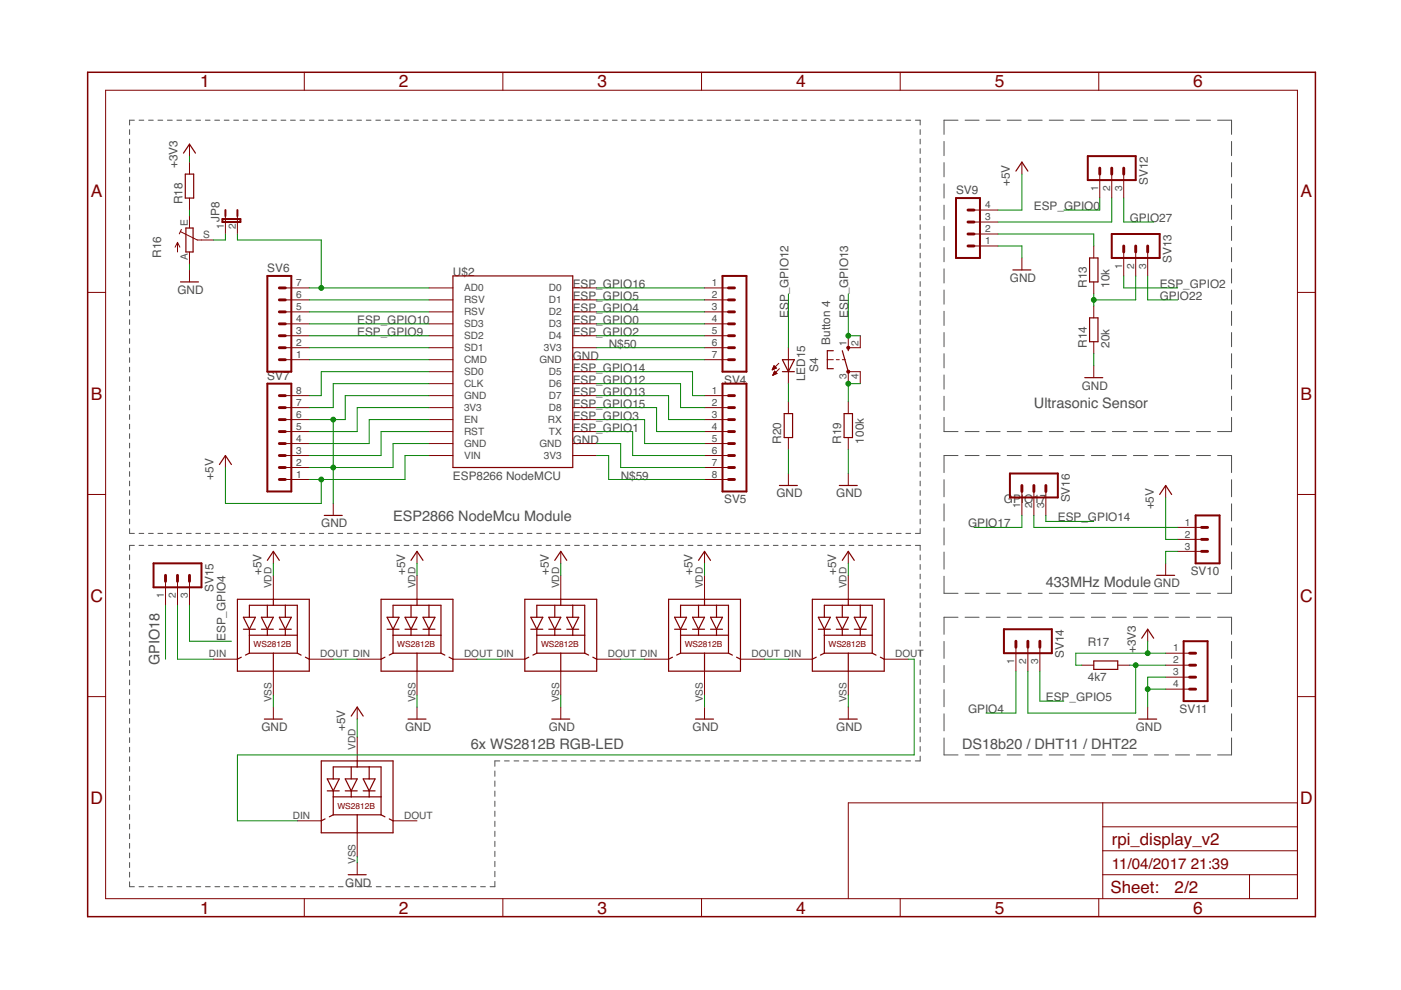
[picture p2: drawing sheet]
<svg xmlns="http://www.w3.org/2000/svg" width="297mm" height="210mm" viewBox="0 0 297 210" stroke-linecap="round" stroke-linejoin="round" font-family="sans-serif">
<g fill="none" stroke="#505050" stroke-width=".21">
<path d="M27.5 27.5v1M27.5 29.5v1M27.5 31.5v1M27.5 33.5v1.1M27.5 35.6v1M27.5 37.6v1M27.5 39.6v1M28.5 25.5h-1v1M29.5 25.5h1M31.5 25.5h1M33.5 25.5h1M35.5 25.5h1"/>
<path d="M37.5 25.5h1M39.5 25.5h1M41.5 25.5h1M43.5 25.5h1M45.5 25.5h1M47.5 25.5h1.1M49.6 25.5h1M51.6 25.5h1M53.6 25.5h1M55.6 25.5h1M57.6 25.5h1M59.6 25.5h1"/>
<path d="M61.6 25.5h1M63.6 25.5h1M65.6 25.5h1M67.6 25.5h1M69.6 25.5h1M71.6 25.5h1M73.6 25.5h1.1M75.6 25.5h1M77.7 25.5h1M79.7 25.5h1M81.7 25.5h1M83.7 25.5h1"/>
<path d="M85.7 25.5h1M87.7 25.5h1M89.7 25.5h1M91.7 25.5h1M93.7 25.5h1M95.7 25.5h1M97.7 25.5h1M99.7 25.5h1M101.7 25.5h1M103.8 25.5h1M105.7 25.5h1.1M107.8 25.5h1"/>
<path d="M109.8 25.5h1M111.8 25.5h1M113.8 25.5h1M115.8 25.5h1M117.8 25.5h1M119.8 25.5h1M121.8 25.5h1M123.8 25.5h1M125.8 25.5h1M127.8 25.5h1M129.8 25.5h1.1M131.8 25.5h1.1"/>
<path d="M133.9 25.5h1M135.9 25.5h1M137.9 25.5h1M139.9 25.5h1M141.9 25.5h1M143.9 25.5h1M145.9 25.5h1M147.9 25.5h1M149.9 25.5h1M151.9 25.5h1M153.9 25.5h1M155.9 25.5h1.1"/>
<path d="M157.9 25.5h1.1M160 25.5h1M162 25.5h1M164 25.5h1M166 25.5h1M168 25.5h1M170 25.5h1M172 25.5h1M174 25.5h1M176 25.5h1M178 25.5h1M180 25.5h1"/>
<path d="M182 25.5h1M184 25.5h1M186.1 25.5h.9M188 25.5h1.1M190.1 25.5h1M192.1 25.5h1M194.1 25.5h1v1M195.1 27.5v1M195.1 29.5v1M195.1 31.5v1M195.1 33.5v1.1M195.1 35.6v1"/>
<path d="M195.1 37.6v1M195.1 39.6v1M200.2 30v3M200.2 34.5v3M200.2 39v3M203.1 25.5h-2.9v3M204.6 25.5h3M209.1 25.5h2.9M213.6 25.5h2.9M218 25.5h3M222.5 25.5h2.9M226.9 25.5h3"/>
<path d="M231.4 25.5h3M235.8 25.5h3M240.3 25.5h3M244.8 25.5h2.9M249.2 25.5h3M253.7 25.5h2.9M258.1 25.5h3v3M261.1 30v3M261.1 34.5v3M261.1 39v3M27.5 41.6v1M27.5 43.6v1"/>
<path d="M27.5 45.6v1M27.5 47.6v1M27.5 49.7v1M27.5 51.7v1M27.5 53.7v1M27.5 55.7v1M27.5 57.7v1M27.5 59.7v1M195.1 41.6v1M195.1 43.6v1M195.1 45.6v1M195.1 47.6v1"/>
<path d="M195.1 49.7v1M195.1 51.7v1M195.1 53.7v1M195.1 55.7v1M195.1 57.7v1M195.1 59.7v1M200.2 43.5v3M200.2 48v3M200.2 52.5v3M200.2 57v3M261.1 43.5v3M261.1 48v3"/>
<path d="M261.1 52.5v3M261.1 57v3M27.5 61.7v1M27.5 63.8v1M27.5 65.8v1M27.5 67.8v1M27.5 69.8v1M27.5 71.8v1M27.5 73.8v1M27.5 75.8v1M27.5 77.9v1M27.5 79.9v1"/>
<path d="M195.1 61.7v1M195.1 63.8v1M195.1 65.8v1M195.1 67.8v1M195.1 69.8v1M195.1 71.8v1M195.1 73.8v1M195.1 75.8v1M195.1 77.9v1M195.1 79.9v1M200.2 61.5v3M200.2 66v3"/>
<path d="M200.2 70.5v3M200.2 75v3M200.2 79.5v3M261.1 61.5v3M261.1 66v3M261.1 70.5v3M261.1 75v3M261.1 79.5v3M27.5 81.9v1M27.5 83.9v1M27.5 85.9v1M27.5 87.9v1"/>
<path d="M27.5 89.9v1M27.5 91.9v1.1M27.5 94v1M27.5 96v1M27.5 98v1M27.5 100v1M195.1 81.9v1M195.1 83.9v1M195.1 85.9v1M195.1 87.9v1M195.1 89.9v1M195.1 91.9v1.1"/>
<path d="M195.1 94v1M195.1 96v1M195.1 98v1M195.1 100v1M200.2 88.5v3h2.9M200.2 84v3M203.1 96.6h-2.9v3.6M204.6 91.5h3M204.6 96.6h3M209.1 91.5h2.9M209.1 96.6h2.9M213.6 91.5h2.9"/>
<path d="M213.6 96.6h2.9M218 91.5h3M218 96.6h3M222.5 91.5h2.9M222.5 96.6h2.9M226.9 91.5h3M226.9 96.6h3M231.4 91.5h3M231.4 96.6h3M235.8 91.5h3M235.8 96.6h3M240.3 91.5h3"/>
<path d="M240.3 96.6h3M244.8 91.5h2.9M244.8 96.6h2.9M249.2 91.5h3M249.2 96.6h3M253.7 91.5h2.9M253.7 96.6h2.9M258.1 96.6h3v3.6M261.1 84v3M261.1 88.5v3h-3M27.5 102v1M27.5 104v1"/>
<path d="M27.5 106v1.1M27.5 108.1v1M27.5 110.1v1M27.5 112.1v1h1M27.5 117.7v1M27.5 119.7v1.1M28.5 115.6h-1v1.1M29.5 115.6h1M29.5 113.1h1M31.5 115.6h1M31.5 113.1h1M33.5 115.6h1"/>
<path d="M33.5 113.1h1M35.5 115.6h1M35.5 113.1h1M37.5 115.6h1M37.5 113.1h1M39.5 115.6h1M39.5 113.1h1M41.5 115.6h1M41.5 113.1h1M43.5 115.6h1M43.5 113.1h1M45.5 115.6h1"/>
<path d="M45.5 113.1h1M47.5 115.6h1.1M47.5 113.1h1.1M49.6 115.6h1M49.6 113.1h1M51.6 115.6h1M51.6 113.1h1M53.6 115.6h1M53.6 113.1h1M55.6 115.6h1M55.6 113.1h1M57.6 115.6h1"/>
<path d="M57.6 113.1h1M59.6 115.6h1M59.6 113.1h1M61.6 115.6h1M61.6 113.1h1M63.6 115.6h1M63.6 113.1h1M65.6 115.6h1M65.6 113.1h1M67.6 115.6h1M67.6 113.1h1M69.6 115.6h1"/>
<path d="M69.6 113.1h1M71.6 115.6h1M71.6 113.1h1M73.6 115.6h1.1M73.6 113.1h1.1M75.6 115.6h1M75.6 113.1h1M77.7 115.6h1M77.7 113.1h1M79.7 115.6h1M79.7 113.1h1M81.7 115.6h1"/>
<path d="M81.7 113.1h1M83.7 115.6h1M83.7 113.1h1M85.7 115.6h1M85.7 113.1h1M87.7 115.6h1M87.7 113.1h1M89.7 115.6h1M89.7 113.1h1M91.7 115.6h1M91.7 113.1h1M93.7 115.6h1"/>
<path d="M93.7 113.1h1M95.7 115.6h1M95.7 113.1h1M97.7 115.6h1M97.7 113.1h1M99.7 115.6h1M99.7 113.1h1M101.7 115.6h1M101.7 113.1h1M103.8 115.6h1M103.8 113.1h1M105.7 115.6h1.1"/>
<path d="M105.7 113.1h1.1M107.8 115.6h1M107.8 113.1h1M109.8 115.6h1M109.8 113.1h1M111.8 115.6h1M111.8 113.1h1M113.8 115.6h1M113.8 113.1h1M115.8 115.6h1M115.8 113.1h1M117.8 115.6h1"/>
<path d="M117.8 113.1h1M119.8 115.6h1M119.8 113.1h1M121.8 115.6h1M121.8 113.1h1M123.8 115.6h1M123.8 113.1h1M125.8 115.6h1M125.8 113.1h1M127.8 115.6h1M127.8 113.1h1M129.8 115.6h1.1"/>
<path d="M129.8 113.1h1.1M131.8 115.6h1.1M131.8 113.1h1.1M133.9 115.6h1M133.9 113.1h1M135.9 115.6h1M135.9 113.1h1M137.9 115.6h1M137.9 113.1h1M139.9 115.6h1M139.9 113.1h1M141.9 115.6h1"/>
<path d="M141.9 113.1h1M143.9 115.6h1M143.9 113.1h1M145.9 115.6h1M145.9 113.1h1M147.9 115.6h1M147.9 113.1h1M149.9 115.6h1M149.9 113.1h1M151.9 115.6h1M151.9 113.1h1M153.9 115.6h1"/>
<path d="M153.9 113.1h1M155.9 115.6h1.1M155.9 113.1h1.1M157.9 115.6h1.1M157.9 113.1h1.1M160 115.6h1M160 113.1h1M162 115.6h1M162 113.1h1M164 115.6h1M164 113.1h1M166 115.6h1"/>
<path d="M166 113.1h1M168 115.6h1M168 113.1h1M170 115.6h1M170 113.1h1M172 115.6h1M172 113.1h1M174 115.6h1M174 113.1h1M176 115.6h1M176 113.1h1M178 115.6h1"/>
<path d="M178 113.1h1M180 115.6h1M180 113.1h1M182 115.6h1M182 113.1h1M184 115.6h1M184 113.1h1M186.1 115.6h.9M186.1 113.1h.9M188 115.6h1.1M188 113.1h1.1M190.1 115.6h1"/>
<path d="M190.1 113.1h1M192.1 115.6h1M192.1 113.1h1M194.1 115.6h1v1.1M195.1 102v1M195.1 104v1M195.1 106v1.1M195.1 108.1v1M195.1 110.1v1M195.1 112.1v1h-1M195.1 117.7v1M195.1 119.7v1"/>
<path d="M200.2 101.7v3.6M200.2 106.8v3.6M200.2 111.9v3.6M200.2 117.1v3.6M261.1 101.7v3.6M261.1 106.8v3.6M261.1 111.9v3.6M261.1 117.1v3.6M27.5 121.8v1M27.5 123.8v1M27.5 125.8v1.1M27.5 127.9v1"/>
<path d="M27.5 129.9v1M27.5 131.9v1.1M27.5 134v1M27.5 136v1.1M27.5 138v1.1M195.1 121.7v1M195.1 123.8v1M195.1 125.8v1M195.1 127.8v1M195.1 129.9v1M195.1 131.9v1M195.1 133.9v1"/>
<path d="M195.1 135.9v1.1M195.1 138v1M195.1 140v1M200.2 122.2v3.6h2.9M200.2 136v3.6M203.1 130.9h-2.9v3.6M204.6 125.8h3M204.6 130.9h3M209.1 125.8h2.9M209.1 130.9h2.9M213.6 125.8h2.9M213.6 130.9h2.9"/>
<path d="M218 125.8h3M218 130.9h3M222.5 125.8h2.9M222.5 130.9h2.9M226.9 125.8h3M226.9 130.9h3M231.4 125.8h3M231.4 130.9h3M235.8 125.8h3M235.8 130.9h3M240.3 125.8h3M240.3 130.9h3"/>
<path d="M244.8 125.8h2.9M244.8 130.9h2.9M249.2 125.8h3M249.2 130.9h3M253.7 125.8h2.9M253.7 130.9h2.9M258.1 130.9h3v3.6M261.1 122.2v3.6h-3M261.1 136v3.6M27.5 140.1v1M27.5 142.1v1.1M27.5 144.2v1"/>
<path d="M27.5 146.2v1M27.5 148.3v1M27.5 150.3v1M27.5 152.3v1.1M27.5 154.3v1.1M27.5 156.4v1M27.5 158.4v1.1M195.1 142v1.1M195.1 144.1v1M195.1 146.1v1M195.1 148.1v1.1M195.1 150.2v1"/>
<path d="M195.1 152.2v1M195.1 154.2v1.1M195.1 156.3v1M195.1 158.3v1M200.2 141.1v3.6M200.2 146.2v3.6M200.2 151.3v3.7M200.2 156.5v3.6h2.9M261.1 141.1v3.6M261.1 146.2v3.6M261.1 151.3v3.7M261.1 156.5v3.6h-3"/>
<path d="M27.5 160.5v1M27.5 162.5v1.1M27.5 164.5v1.1M27.5 166.6v1M27.5 168.6v1.1M27.5 170.7v1M27.5 172.7v1M27.5 174.7v1.1M27.5 176.8v1M27.5 178.8v1.1M104.9 163.5v1.1M104.9 165.6v1.1"/>
<path d="M104.9 167.7v1.1M104.9 169.9v1.1M104.9 172v1.1M104.9 174.1v1.1M104.9 176.2v1.2M104.9 178.4v1.1M106 161.3h-1.1v1.2M107 161.3h1M109 161.3h1M111 161.3h1M113 161.3h1.1M115.1 161.3h1"/>
<path d="M117.1 161.3h1M119.1 161.3h1M121.1 161.3h1.1M123.2 161.3h1M125.2 161.3h1M127.2 161.3h1M129.2 161.3h1.1M131.3 161.3h1M133.3 161.3h1M135.3 161.3h1M137.3 161.3h1.1M139.4 161.3h1"/>
<path d="M141.4 161.3h1M143.4 161.3h1M145.4 161.3h1.1M147.5 161.3h1M149.5 161.3h1M151.5 161.3h1M153.5 161.3h1.1M155.6 161.3h1M157.6 161.3h1M159.6 161.3h1.1M161.6 161.3h1.1M163.7 161.3h1"/>
<path d="M165.7 161.3h1M167.7 161.3h1M169.8 161.3h1M171.8 161.3h1M173.8 161.3h1M175.8 161.3h1M177.8 161.3h1.1M179.9 161.3h1M181.9 161.3h1M183.9 161.3h1.1M185.9 161.3h1.1M188 161.3h1"/>
<path d="M190 161.3h1M192 161.3h1.1M195.1 160.3v1h-1M204.6 160.1h3M209.1 160.1h2.9M213.6 160.1h2.9M218 160.1h3M222.5 160.1h2.9M226.9 160.1h3M231.4 160.1h3M235.8 160.1h3M240.3 160.1h3"/>
<path d="M244.8 160.1h2.9M249.2 160.1h3M253.7 160.1h2.9M27.5 187v1h1M27.5 180.8v1.1M27.5 182.9v1M27.5 184.9v1.1M29.5 188h1M31.5 188h1M33.5 188h1M35.5 188h1M37.5 188h1"/>
<path d="M39.5 188h1.1M41.6 188h1M43.6 188h1M45.6 188h1M47.6 188h1M49.6 188h1M51.6 188h1M53.6 188h1M55.6 188h1M57.7 188h1M59.7 188h1M61.7 188h1"/>
<path d="M63.7 188h1M65.7 188h1M67.7 188h1M69.7 188h1M71.7 188h1M73.7 188h1.1M75.8 188h1M77.8 188h1M79.8 188h1M81.8 188h1M83.8 188h1M85.8 188h1"/>
<path d="M87.8 188h1M89.8 188h1M91.8 188h1.1M93.9 188h1M95.9 188h1M97.9 188h1M99.9 188h1M101.9 188h1M104.9 180.5v1.1M104.9 182.6v1.1M104.9 184.7v1.2M104.9 186.9v1.1h-1"/>
</g>
<g fill="none" stroke="#800000" stroke-width=".21">
<path d="M22.4 19.1h252.7v171.4h-252.7zM64.5 15.3v3.8M106.6 15.3v3.8M148.7 15.3v3.8M190.9 15.3v3.8M233 15.3v3.8M40.2 30.6v2.5M40.2 34.4v2.5M216.7 34.4v2.5M233.2 36.9v5.1M235.7 36.9v5.1M238.3 36.9v5.1"/>
<path d="M37.6 51.4v2M37.6 51.4l-.5 1M37.6 51.4l.5 1M38.3 49.1l3.5 1.8h3.5M38.5 48.6l-.5 1M40.2 42v2.5M40.2 45.8v2.5M40.2 53.4v2.6M40.2 57.2v2.6M47.8 45.8v3.8M50.3 45.8v3.8M206.5 52.2h5.1"/>
<path d="M206.5 49.6h5.1M206.5 47.1h5.1M206.5 44.5h5.1M216.7 54.7v2.5M231.9 52.2v2.5M231.9 59.8v2.5M238.3 53.4v5.1M240.8 53.4v5.1M243.3 53.4v5.1M18.6 62h3.8M60.5 61h5.1M60.5 63.6h5.1"/>
<path d="M60.5 66.1h5.1M60.5 68.7h5.1M60.5 71.2h5.1M60.5 73.7h5.1M60.5 76.3h5.1M91 61h5M91 63.6h5M91 66.1h5M91 68.7h5M91 71.2h5M91 73.7h5M91 76.3h5"/>
<path d="M91 78.8h5M121.4 61h5.1M121.4 63.6h5.1M121.4 66.1h5.1M121.4 68.7h5.1M121.4 71.2h5.1M121.4 73.7h5.1M121.4 76.3h5.1M121.4 78.8h5.1M149.4 61h5.1M149.4 63.6h5.1M149.4 66.1h5.1"/>
<path d="M149.4 68.7h5.1M149.4 71.2h5.1M149.4 73.7h5.1M149.4 76.3h5.1M163.8 78.3h.2M163.8 78.2h.5M163.9 78.1h.6M163.9 79.5h.1M163.9 78h.6M163.9 79.4h.3M164 77.8h.4M164 79.3h.5"/>
<path d="M164 77.7h.3M164 79.2h.7M164.1 79h.5M164.1 77.6h.1M164.1 77.5l.5 .5-.9 .4zM164.1 78.9h.4M164.2 78.8h.1M164.7 79.2l-.5-.5-.3 .9M164.7 79.2l-.8 .4M165.1 77l-1.4 1.4M165.2 78.2l-1.3 1.4M167.2 73.7v7.6"/>
<path d="M175.4 76.3h1.3M177.3 76.3h.6M178.6 76.3h.6M179.9 71.2v2.5h2.5v-2.5M231.9 64.9v2.5M231.9 72.5v2.5M231.9 77.5v2.6M275.1 62h3.8M47.8 96.6v2.5M60.5 83.9h5.1M60.5 86.4h5.1M60.5 89h5.1"/>
<path d="M60.5 91.5h5.1M60.5 94h5.1M60.5 96.6h5.1M60.5 99.1h5.1M91 81.3h5M91 83.9h5M91 86.4h5M91 89h5M91 91.5h5M91 94h5M91 96.6h5M121.4 81.3h5.1"/>
<path d="M121.4 83.9h5.1M121.4 86.4h5.1M121.4 89h5.1M121.4 91.5h5.1M121.4 94h5.1M121.4 96.6h5.1M149.4 83.9h5.1M149.4 86.4h5.1M149.4 89h5.1M149.4 91.5h5.1M149.4 94h5.1M149.4 96.6h5.1"/>
<path d="M149.4 99.1h5.1M167.2 85.2v2.5M167.2 92.8v2.5M179.9 81.3v-2.5h2.5v2.5M179.9 85.2v2.5M179.9 92.8v2.5M18.6 104.8h3.8M58 116.9v2.5M60.5 101.7h5.1M70.7 106.7v2.6M88.4 116.9v2.5M118.9 116.9v2.5"/>
<path d="M149.4 101.7h5.1M149.4 116.9v2.5M167.2 100.4v2.5M179.9 100.4v2.5M179.9 116.9v2.5M216.7 104.2v5.1M219.2 104.2v5.1M221.7 104.2v5.1M247.1 102.9v2.6M247.1 119.4v2.6M249.7 111.8h5.1M249.7 114.4h5.1"/>
<path d="M249.7 116.9h5.1M275.1 104.8h3.8M35.1 123.3v5M37.6 123.3v5M40.2 123.3v5M45.3 139.8h5M58 122v5.1M65.6 139.8h5.1M75.7 139.8h5.1M88.4 122v5.1M96 139.8h5.1M106.2 139.8h5.1"/>
<path d="M118.9 122v5.1M126.5 139.8h5.1M136.7 139.8h5.1M149.4 122v5.1M157 139.8h5.1M167.2 139.8h5M179.9 122v5.1M187.5 139.8h5.1M215.4 137.2v5.1M217.9 137.2v5.1M220.5 137.2v5.1M243.3 133.4v2.6"/>
<path d="M247.1 138.5h5.1M18.6 147.7h3.8M58 142.3v5.1M58 149.9v2.6M75.7 149.9v2.6M75.7 156.3v5M88.4 142.3v5.1M88.4 149.9v2.6M118.9 142.3v5.1M118.9 149.9v2.6M149.4 142.3v5.1M149.4 149.9v2.6"/>
<path d="M179.9 142.3v5.1M179.9 149.9v2.6M229.4 141h2.5M237 141h2.5M243.3 149.9v2.6M247.1 141h5.1M247.1 143.6h5.1M247.1 146.1h5.1M275.1 147.7h3.8M63 174h5.1M75.7 176.6v5.1M83.3 174h5.1"/>
<path d="M233.8 170.2v20.3M233.8 175.3h41.3M275.1 170.2h-95.2v20.3M64.5 190.5v3.9M75.7 182.9v2.6M106.6 190.5v3.9M148.7 190.5v3.9M190.9 190.5v3.9M233 190.5v3.9M233.8 185.5h41.3M233.8 180.4h41.3M264.9 185.5v5"/>
</g>
<path d="M18.6 15.3h260.3v179.1h-260.3z" fill="none" stroke="#800000" stroke-width=".32"/>
<g fill="none" stroke="#800000" stroke-width=".25">
<path d="M38.9 32.5l1.3-1.9 1.2 1.9M39.3 36.9h1.8v5.1h-1.8zM215.4 36.3l1.3-1.9 1.2 1.9M38.3 59.8h3.8M39.4 48.3h1.5v5.1h-1.5zM96 58.5h25.4v40.6h-25.4zM214.8 57.2h3.8M231 54.7h1.8v5.1h-1.8zM165.9 76.3h2.5l-1.2 2.5zM165.9 78.8h2.5M176.7 74.4h-1.3v3.8h1.3M178.6 74.4l1.3 4.4"/>
<path d="M179.9 73.7v.7M231 67.4h1.8v5.1h-1.8zM46.5 98.5l1.3-1.9 1.3 1.9M166.3 87.7h1.7v5.1h-1.7zM179 87.7h1.7v5.1h-1.7zM230 80.1h3.8M56.7 118.8l1.3-1.9 1.2 1.9M68.7 109.3h3.9M87.1 118.8l1.3-1.9 1.3 1.9M117.6 118.8l1.3-1.9 1.3 1.9M148.1 118.8l1.3-1.9 1.2 1.9M165.2 102.9h3.9"/>
<path d="M177.9 102.9h3.9M178.6 118.8l1.3-1.9 1.2 1.9M245.9 104.8l1.2-1.9 1.3 1.9M50.3 127.1h15.3v15.2h-15.3zM51.2 139.3l-.9 .5M51.6 130.9h2.5l-1.2 2.5zM51.6 133.4h2.5M52.9 130.9v-2.6h10.1v10.2M52.9 133.4v5.1M52.9 138.5h10.1M52.9 134.7h10.1M52.9 138.5l-.9 .4"/>
<path d="M55.4 130.9h2.6l-1.3 2.5zM55.4 133.4h2.6M56.7 128.3v2.6M56.7 133.4v1.3M58 127.1v1.2M58 138.5v3.8M59.2 130.9h2.6l-1.3 2.5zM59.2 133.4h2.6M60.5 128.3v2.6M60.5 133.4v1.3M63 138.5l.8 .4M64.7 139.3l.9 .5"/>
<path d="M80.8 127.1h15.2v15.2h-15.2zM81.6 139.3l-.8 .5M82.1 130.9h2.5l-1.3 2.5zM82.1 133.4h2.5M83.3 130.9v-2.6h10.2v10.2M83.3 138.5h10.2M83.3 134.7h10.2M83.3 133.4v5.1M83.3 138.5l-.8 .4M85.9 130.9h2.5l-1.3 2.5zM85.9 133.4h2.5M87.1 128.3v2.6"/>
<path d="M87.1 133.4v1.3M88.4 127.1v1.2M88.4 138.5v3.8M89.7 130.9h2.5l-1.2 2.5zM89.7 133.4h2.5M91 128.3v2.6M91 133.4v1.3M93.5 138.5l.8 .4M95.2 139.3l.8 .5M111.3 127.1h15.2v15.2h-15.2zM112.1 139.3l-.8 .5M112.5 130.9h2.6l-1.3 2.5z"/>
<path d="M112.5 133.4h2.6M113.8 130.9v-2.6h10.2v10.2M113.8 138.5h10.2M113.8 134.7h10.2M113.8 133.4v5.1M113.8 138.5l-.8 .4M116.4 130.9h2.5l-1.3 2.5zM116.4 133.4h2.5M117.6 128.3v2.6M117.6 133.4v1.3M118.9 127.1v1.2M118.9 138.5v3.8"/>
<path d="M120.2 130.9h2.5l-1.3 2.5zM120.2 133.4h2.5M121.4 128.3v2.6M121.4 133.4v1.3M124 138.5l.8 .4M125.7 139.3l.8 .5M141.8 127.1h15.2v15.2h-15.2zM142.6 139.3l-.8 .5M143 130.9h2.6l-1.3 2.5zM143 133.4h2.6M144.3 130.9v-2.6h10.2v10.2M144.3 138.5h10.2"/>
<path d="M144.3 134.7h10.2M144.3 133.4v5.1M144.3 138.5l-.8 .4M146.8 130.9h2.6l-1.3 2.5zM146.8 133.4h2.6M148.1 128.3v2.6M148.1 133.4v1.3M149.4 127.1v1.2M149.4 138.5v3.8M150.6 130.9h2.6l-1.3 2.5zM150.6 133.4h2.6M151.9 128.3v2.6"/>
<path d="M151.9 133.4v1.3M154.5 138.5l.8 .4M156.2 139.3l.8 .5M172.2 127.1h15.3v15.2h-15.3zM173.1 139.3l-.9 .5M173.5 130.9h2.5l-1.2 2.5zM173.5 133.4h2.5M174.8 130.9v-2.6h10.1v10.2M174.8 138.5h10.1M174.8 134.7h10.1M174.8 133.4v5.1M174.8 138.5l-.9 .4"/>
<path d="M177.3 130.9h2.6l-1.3 2.5zM177.3 133.4h2.6M178.6 128.3v2.6M178.6 133.4v1.3M179.9 127.1v1.2M179.9 138.5v3.8M181.1 130.9h2.6l-1.3 2.5zM181.1 133.4h2.6M182.4 128.3v2.6M182.4 133.4v1.3M184.9 138.5l.8 .4M186.6 139.3l.9 .5"/>
<path d="M242.1 135.3l1.2-1.9 1.3 1.9M245.2 122h3.8M56 152.5h3.9M74.5 151.8l1.2-1.9 1.3 1.9M86.5 152.5h3.8M117 152.5h3.8M147.5 152.5h3.8M177.9 152.5h3.9M231.9 140.1h5.1v1.8h-5.1zM241.4 152.5h3.8M68.1 161.3h15.2v15.3h-15.2zM68.9 173.6l-.8 .4"/>
<path d="M69.4 165.1h2.5l-1.2 2.6zM69.4 167.7h2.5M70.7 165.1v-2.5h10.1v10.2M70.7 167.7v5.1M70.7 172.8h10.1M70.7 169h10.1M70.7 172.8l-.9 .4M73.2 165.1h2.5l-1.2 2.6zM73.2 167.7h2.5M74.5 162.6v2.5M74.5 167.7v1.3M75.7 161.3v1.3"/>
<path d="M75.7 172.8v3.8M77 165.1h2.5l-1.2 2.6zM77 167.7h2.5M78.3 162.6v2.5M78.3 167.7v1.3M80.8 172.8l.8 .4M82.5 173.6l.8 .4M73.8 185.5h3.8"/>
</g>
<g fill="none" stroke="#800000" stroke-width=".42">
<path d="M230.6 33.1h10.2v5.1h-10.2zM47.2 46.4h3.8v.7h-3.8zM47.8 44.5v1.3M50.3 44.5v1.3M56.7 58.5h5.1v20.3h-5.1zM153.2 58.5h5.1v20.3h-5.1zM202.7 42h5.1v12.7h-5.1zM235.7 49.6h10.2v5.1h-10.2zM56.7 81.3h5.1v22.9h-5.1zM153.2 81.3h5.1v22.9h-5.1zM32.6 119.4h10.1v5.1h-10.1zM214.1 100.4h10.2v5.1h-10.2z"/>
<path d="M253.5 109.3h5.1v10.1h-5.1zM212.9 133.4h10.1v5.1h-10.1zM251 136h5v12.7h-5z"/>
</g>
<g fill="none" stroke="#800000" stroke-width=".61">
<path d="M233.2 35.6v1.3M235.7 35.6v1.3M238.3 35.6v1.3M205.2 47.1h1.3M205.2 49.6h1.3M205.2 52.2h1.3M205.2 44.5h1.3M238.3 52.2v1.2M240.8 52.2v1.2M243.3 52.2v1.2M59.2 71.2h1.3M59.2 73.7h1.3"/>
<path d="M59.2 76.3h1.3M59.2 66.1h1.3M59.2 68.7h1.3M59.2 61h1.3M59.2 63.6h1.3M154.5 71.2h1.2M154.5 73.7h1.2M154.5 76.3h1.2M154.5 66.1h1.2M154.5 68.7h1.2M154.5 61h1.2M154.5 63.6h1.2"/>
<path d="M59.2 96.6h1.3M59.2 99.1h1.3M59.2 91.5h1.3M59.2 94h1.3M59.2 83.9h1.3M59.2 86.4h1.3M59.2 89h1.3M154.5 96.6h1.2M154.5 99.1h1.2M154.5 91.5h1.2M154.5 94h1.2M154.5 83.9h1.2"/>
<path d="M154.5 86.4h1.2M154.5 89h1.2M59.2 101.7h1.3M154.5 101.7h1.2M216.7 102.9v1.3M219.2 102.9v1.3M221.7 102.9v1.3M254.8 116.9h1.2M254.8 114.4h1.2M254.8 111.8h1.2M35.1 122v1.3M37.6 122v1.3"/>
<path d="M40.2 122v1.3M215.4 136v1.2M217.9 136v1.2M220.5 136v1.2M252.2 138.5h1.3M252.2 143.6h1.3M252.2 141h1.3M252.2 146.1h1.3"/>
</g>
<g fill="#800000" stroke="#800000" stroke-width=".21">
<circle cx="179.8" cy="78.8" r=".33"/>
<circle cx="179.8" cy="73.7" r=".33"/>
</g>
<g fill="none" stroke="#008000" stroke-width=".21">
<path d="M40.2 33.1v1.3M216.7 36.9v7.6h-5.1M40.2 44.5v1.3M40.2 56v1.2M47.8 49.6v1.3h-2.5M50.3 49.6v1.3h17.8v10.1M211.6 52.2h5.1v2.5M211.6 49.6h20.3v2.6M233.2 42v2.5h-7.6M235.7 42v5.1h-24.1M238.3 58.5v2.5h11.4M238.3 42v5.1h6.3"/>
<path d="M240.8 58.5v5.1h-8.9M243.3 58.5v5.1h6.4M65.6 61h25.4M65.6 63.6h25.4M65.6 66.1h25.4M65.6 68.7h25.4M65.6 71.2h25.4M65.6 73.7h25.4M65.6 76.3h25.4M91 78.8h-22.9v5.1h-2.5M126.5 61h22.9M126.5 63.6h22.9"/>
<path d="M126.5 66.1h22.9M126.5 68.7h22.9M126.5 71.2h22.9M126.5 73.7h22.9M126.5 76.3h22.9M126.5 78.8h20.3v5.1h2.6M167.2 62.3v11.4M179.9 62.3v8.9h2.5M231.9 62.3v2.6M231.9 75v2.5M47.8 99.1v7.6h20.3v-5M70.7 89v17.7"/>
<path d="M91 83.9h-17.8v5.1h-7.6M91 81.3h-20.3v5.1h-5.1M91 86.4h-15.3v5.1h-10.1M91 91.5h-10.2v5.1h-15.2M91 89h-12.7v5h-12.7M91 94h-7.7v5.1h-17.7M91 96.6h-5.1v5.1h-20.3M126.5 83.9h15.3v5.1h7.6M126.5 86.4h12.7v5.1h10.2M126.5 81.3h17.8v5.1h5.1M126.5 91.5h7.6v5.1h15.3M126.5 94h5.1v5.1h17.8"/>
<path d="M126.5 89h10.2v5h12.7M126.5 96.6h2.6v5.1h20.3M167.2 81.3v3.9M167.2 95.3v5.1M179.9 95.3v5.1M182.4 81.3h-2.5v3.9M58 119.4v2.6M88.4 119.4v2.6M118.9 119.4v2.6M149.4 119.4v2.6M179.9 119.4v2.6M216.7 109.3v2.5h-10.2"/>
<path d="M219.2 109.3v2.5h30.5M221.7 109.3v1.3h10.2M247.1 105.5v8.9h2.6M249.7 116.9h-2.6v2.5M35.1 128.3v11.5M37.6 128.3v11.5h7.7M40.2 128.3v7.7h8.9M70.7 139.8h5M101.1 139.8h5.1M131.6 139.8h5.1M162.1 139.8h5.1M192.6 139.8h1.2v20.3h-143.5v13.9h12.7"/>
<path d="M243.3 136v2.5M247.1 138.5h-19v2.5h1.3M58 147.4v2.5M75.7 152.5v3.8M88.4 147.4v2.5M118.9 147.4v2.5M149.4 147.4v2.5M179.9 147.4v2.5M215.4 142.3v8.9h-6.4M220.5 142.3v6.4h5.1M239.5 141h7.6M240.8 141v10.2h-22.9v-8.9"/>
<path d="M243.3 146.1h3.8M247.1 143.6h-3.8v6.3M75.7 181.7v1.2"/>
</g>
<g fill="#008000" stroke="#008000" stroke-width=".21">
<circle cx="68.1" cy="61" r=".51"/>
<circle cx="179.9" cy="71.2" r=".51"/>
<circle cx="68.1" cy="101.7" r=".51"/>
<circle cx="70.7" cy="99.1" r=".51"/>
<circle cx="70.7" cy="89" r=".51"/>
<circle cx="243.3" cy="146.1" r=".51"/>
<circle cx="231.9" cy="63.6" r=".51"/>
<circle cx="243.3" cy="138.5" r=".51"/>
<circle cx="240.8" cy="141" r=".51"/>
<circle cx="179.9" cy="81.3" r=".51"/>
</g>
<g font-size="3.7" fill="#800000">
<text x="42.4" y="18.5">1</text>
<text x="84.5" y="18.5">2</text>
<text x="126.7" y="18.5">3</text>
<text x="168.8" y="18.5">4</text>
<text x="210.9" y="18.5">5</text>
<text x="253" y="18.5">6</text>
<text x="19.3" y="41.9">A</text>
<text x="275.8" y="41.9">A</text>
<text x="19.3" y="84.7">B</text>
<text x="275.8" y="84.7">B</text>
<text x="19.2" y="127.6">C</text>
<text x="275.7" y="127.6">C</text>
<text x="19.2" y="170.4">D</text>
<text x="275.7" y="170.4">D</text>
<text x="42.4" y="193.7">1</text>
<text x="84.5" y="193.7">2</text>
<text x="126.7" y="193.7">3</text>
<text x="168.8" y="193.7">4</text>
<text x="210.9" y="193.7">5</text>
<text x="253" y="193.7">6</text>
</g>
<g font-size="3.6" fill="#800000">
<text x="235.7" y="179.1">rpi_display_v2</text>
<text x="235.5" y="189.4">Sheet:</text>
<text x="249" y="189.3">2/2</text>
</g>
<g font-size="3.2" fill="#800000">
<text x="235.7" y="184.2">11/04/2017</text>
<text x="252.5" y="184.2">21:39</text>
</g>
<g font-size="3.1" fill="#505050">
<text x="219.2" y="86.4">Ultrasonic Sensor</text>
<text x="83.3" y="110.6">ESP2866 NodeMcu Module</text>
<text x="221.7" y="124.5">433MHz Module</text>
<text x="33.8" y="141" transform="rotate(-90 33.8 141)">GPIO18</text>
<text x="99.9" y="158.8">6x WS2812B RGB-LED</text>
<text x="204" y="158.8">DS18b20 / DHT11 / DHT22</text>
</g>
<g font-size="2.5" fill="#505050">
<text x="37.6" y="35.6" transform="rotate(-90 37.6 35.6)">+3V3</text>
<text x="202.7" y="41.2">SV9</text>
<text x="214.1" y="39.5" transform="rotate(-90 214.1 39.5)">+5V</text>
<text x="243.3" y="39.2" transform="rotate(-90 243.3 39.2)">SV12</text>
<text x="38.7" y="43.3" transform="rotate(-90 38.7 43.3)">R18</text>
<text x="46.5" y="47.1" transform="rotate(-90 46.5 47.1)">JP8</text>
<text x="219.2" y="44.5">ESP_GPIO0</text>
<text x="239.5" y="47.1">GPIO27</text>
<text x="34.2" y="54.7" transform="rotate(-90 34.2 54.7)">R16</text>
<text x="56.7" y="57.7">SV6</text>
<text x="96" y="58.5">U$2</text>
<text x="214.1" y="59.8">GND</text>
<text x="248.4" y="55.7" transform="rotate(-90 248.4 55.7)">SV13</text>
<text x="37.6" y="62.3">GND</text>
<text x="121.4" y="61">ESP_GPIO16</text>
<text x="121.4" y="63.6">ESP_GPIO5</text>
<text x="230.4" y="61" transform="rotate(-90 230.4 61)">R13</text>
<text x="235.2" y="61" transform="rotate(-90 235.2 61)">10k</text>
<text x="245.9" y="61">ESP_GPIO2</text>
<text x="245.9" y="63.6">GPIO22</text>
<text x="75.7" y="68.7">ESP_GPIO10</text>
<text x="75.7" y="71.2">ESP_GPIO9</text>
<text x="121.4" y="66.1">ESP_GPIO4</text>
<text x="121.4" y="68.7">ESP_GPIO0</text>
<text x="121.4" y="71.2">ESP_GPIO2</text>
<text x="167.1" y="67.4" transform="rotate(-90 167.1 67.4)">ESP_GPIO12</text>
<text x="179.8" y="67.4" transform="rotate(-90 179.8 67.4)">ESP_GPIO13</text>
<text x="121.4" y="76.3">GND</text>
<text x="129.1" y="73.7">N$50</text>
<text x="176" y="73.1" transform="rotate(-90 176 73.1)">Button 4</text>
<text x="230.4" y="73.7" transform="rotate(-90 230.4 73.7)">R14</text>
<text x="235.2" y="73.7" transform="rotate(-90 235.2 73.7)">20k</text>
<text x="56.7" y="80.6">SV7</text>
<text x="121.4" y="78.8">ESP_GPIO14</text>
<text x="121.4" y="81.4">ESP_GPIO12</text>
<text x="121.4" y="83.9">ESP_GPIO13</text>
<text x="153.5" y="81.4">SV4</text>
<text x="170.7" y="80.8" transform="rotate(-90 170.7 80.8)">LED15</text>
<text x="173.5" y="78.8" transform="rotate(-90 173.5 78.8)">S4</text>
<text x="229.4" y="82.6">GND</text>
<text x="121.4" y="86.4">ESP_GPIO15</text>
<text x="121.4" y="89">ESP_GPIO3</text>
<text x="121.4" y="91.5">ESP_GPIO1</text>
<text x="121.4" y="94">GND</text>
<text x="165.6" y="94" transform="rotate(-90 165.6 94)">R20</text>
<text x="178.3" y="94" transform="rotate(-90 178.3 94)">R19</text>
<text x="183.1" y="94" transform="rotate(-90 183.1 94)">100k</text>
<text x="45.2" y="101.7" transform="rotate(-90 45.2 101.7)">+5V</text>
<text x="96" y="101.7">ESP8266 NodeMCU</text>
<text x="131.6" y="101.7">N$59</text>
<text x="153.5" y="106.7">SV5</text>
<text x="164.6" y="105.5">GND</text>
<text x="177.3" y="105.5">GND</text>
<text x="212.9" y="106.7">GPI</text>
<text x="217.2" y="106.7">O17</text>
<text x="226.8" y="106.5" transform="rotate(-90 226.8 106.5)">SV16</text>
<text x="68.1" y="111.8">GND</text>
<text x="205.2" y="111.8">GPIO17</text>
<text x="224.3" y="110.6">ESP_GPIO14</text>
<text x="244.6" y="108" transform="rotate(-90 244.6 108)">+5V</text>
<text x="45.2" y="125.6" transform="rotate(-90 45.2 125.6)">SV15</text>
<text x="55.4" y="122" transform="rotate(-90 55.4 122)">+5V</text>
<text x="85.9" y="122" transform="rotate(-90 85.9 122)">+5V</text>
<text x="116.4" y="122" transform="rotate(-90 116.4 122)">+5V</text>
<text x="146.8" y="122" transform="rotate(-90 146.8 122)">+5V</text>
<text x="177.3" y="122" transform="rotate(-90 177.3 122)">+5V</text>
<text x="244.6" y="124.5">GND</text>
<text x="252.5" y="122">SV10</text>
<text x="47.8" y="135.9" transform="rotate(-90 47.8 135.9)">ESP_GPIO4</text>
<text x="230.6" y="137">R17</text>
<text x="225.6" y="139.5" transform="rotate(-90 225.6 139.5)">SV14</text>
<text x="240.8" y="138.5" transform="rotate(-90 240.8 138.5)">+3V3</text>
<text x="221.7" y="148.6">ESP_GPIO5</text>
<text x="230.6" y="144.3">4k7</text>
<text x="55.4" y="155">GND</text>
<text x="73.2" y="155" transform="rotate(-90 73.2 155)">+5V</text>
<text x="85.9" y="155">GND</text>
<text x="116.4" y="155">GND</text>
<text x="146.8" y="155">GND</text>
<text x="177.3" y="155">GND</text>
<text x="205.2" y="151.2">GPIO4</text>
<text x="240.8" y="155">GND</text>
<text x="250.1" y="151.2">SV11</text>
<text x="73.2" y="188">GND</text>
</g>
<g font-size="2.1" fill="#505050">
<text x="232.8" y="40.4" transform="rotate(-90 232.8 40.4)">1</text>
<text x="235.4" y="40.4" transform="rotate(-90 235.4 40.4)">2</text>
<text x="237.9" y="40.4" transform="rotate(-90 237.9 40.4)">3</text>
<text x="39.8" y="48" transform="rotate(-90 39.8 48)">E</text>
<text x="208.8" y="46.7">3</text>
<text x="208.8" y="44.2">4</text>
<text x="43.1" y="50.5">S</text>
<text x="47.4" y="48.6" transform="rotate(-90 47.4 48.6)">1</text>
<text x="50" y="48.6" transform="rotate(-90 50 48.6)">2</text>
<text x="208.8" y="51.8">1</text>
<text x="208.8" y="49.3">2</text>
<text x="39.8" y="55.2" transform="rotate(-90 39.8 55.2)">A</text>
<text x="237.9" y="56.9" transform="rotate(-90 237.9 56.9)">1</text>
<text x="240.4" y="56.9" transform="rotate(-90 240.4 56.9)">2</text>
<text x="243" y="56.9" transform="rotate(-90 243 56.9)">3</text>
<text x="62.8" y="65.8">5</text>
<text x="62.8" y="63.2">6</text>
<text x="62.8" y="60.7">7</text>
<text x="98.4" y="61.8">AD0</text>
<text x="98.4" y="64.3">RSV</text>
<text x="116.4" y="61.8">D0</text>
<text x="116.4" y="64.3">D1</text>
<text x="150.9" y="60.7">1</text>
<text x="150.9" y="63.2">2</text>
<text x="150.9" y="65.8">3</text>
<text x="62.8" y="70.8">3</text>
<text x="62.8" y="68.3">4</text>
<text x="98.4" y="66.9">RSV</text>
<text x="98.4" y="69.4">SD3</text>
<text x="98.4" y="72">SD2</text>
<text x="116.4" y="66.9">D2</text>
<text x="116.4" y="69.4">D3</text>
<text x="116.4" y="72">D4</text>
<text x="150.9" y="68.3">4</text>
<text x="150.9" y="70.8">5</text>
<text x="62.8" y="75.9">1</text>
<text x="62.8" y="73.4">2</text>
<text x="98.4" y="74.5">SD1</text>
<text x="98.4" y="77">CMD</text>
<text x="114.4" y="77">GND</text>
<text x="115.3" y="74.5">3V3</text>
<text x="150.9" y="73.4">6</text>
<text x="150.9" y="75.9">7</text>
<text x="179.5" y="73.4" transform="rotate(-90 179.5 73.4)">1</text>
<text x="182" y="73.4" transform="rotate(-90 182 73.4)">2</text>
<text x="62.8" y="83.5">8</text>
<text x="98.4" y="79.6">SD0</text>
<text x="98.4" y="82.1">CLK</text>
<text x="116.4" y="79.6">D5</text>
<text x="116.4" y="82.1">D6</text>
<text x="150.9" y="83.5">1</text>
<text x="179.5" y="80.4" transform="rotate(-90 179.5 80.4)">3</text>
<text x="182" y="80.4" transform="rotate(-90 182 80.4)">4</text>
<text x="62.8" y="88.6">6</text>
<text x="62.8" y="86.1">7</text>
<text x="98.4" y="84.7">GND</text>
<text x="98.4" y="87.2">3V3</text>
<text x="98.4" y="89.7">EN</text>
<text x="116.1" y="89.7">RX</text>
<text x="116.4" y="84.7">D7</text>
<text x="116.4" y="87.2">D8</text>
<text x="150.9" y="86.1">2</text>
<text x="150.9" y="88.6">3</text>
<text x="62.8" y="93.7">4</text>
<text x="62.8" y="91.2">5</text>
<text x="98.4" y="92.3">RST</text>
<text x="98.4" y="94.8">GND</text>
<text x="114.4" y="94.8">GND</text>
<text x="116.4" y="92.3">TX</text>
<text x="150.9" y="91.2">4</text>
<text x="150.9" y="93.7">5</text>
<text x="62.8" y="101.3">1</text>
<text x="62.8" y="98.8">2</text>
<text x="62.8" y="96.2">3</text>
<text x="98.4" y="97.3">VIN</text>
<text x="115.3" y="97.3">3V3</text>
<text x="150.9" y="96.2">6</text>
<text x="150.9" y="98.8">7</text>
<text x="150.9" y="101.3">8</text>
<text x="216.3" y="107.7" transform="rotate(-90 216.3 107.7)">1</text>
<text x="218.9" y="107.7" transform="rotate(-90 218.9 107.7)">2</text>
<text x="221.4" y="107.7" transform="rotate(-90 221.4 107.7)">3</text>
<text x="251.2" y="111.5">1</text>
<text x="251.2" y="114">2</text>
<text x="251.2" y="116.5">3</text>
<text x="57.6" y="124.7" transform="rotate(-90 57.6 124.7)">VDD</text>
<text x="88.1" y="124.7" transform="rotate(-90 88.1 124.7)">VDD</text>
<text x="118.5" y="124.7" transform="rotate(-90 118.5 124.7)">VDD</text>
<text x="149" y="124.7" transform="rotate(-90 149 124.7)">VDD</text>
<text x="179.5" y="124.7" transform="rotate(-90 179.5 124.7)">VDD</text>
<text x="34.7" y="126.8" transform="rotate(-90 34.7 126.8)">1</text>
<text x="37.3" y="126.8" transform="rotate(-90 37.3 126.8)">2</text>
<text x="39.8" y="126.8" transform="rotate(-90 39.8 126.8)">3</text>
<text x="44.3" y="139.4">DIN</text>
<text x="67.9" y="139.4">DOUT DIN</text>
<text x="98.4" y="139.4">DOUT DIN</text>
<text x="128.9" y="139.4">DOUT DIN</text>
<text x="159.3" y="139.4">DOUT DIN</text>
<text x="189.8" y="139.4">DOUT</text>
<text x="215" y="140.7" transform="rotate(-90 215 140.7)">1</text>
<text x="217.6" y="140.7" transform="rotate(-90 217.6 140.7)">2</text>
<text x="220.1" y="140.7" transform="rotate(-90 220.1 140.7)">3</text>
<text x="248.7" y="138.1">1</text>
<text x="248.7" y="140.7">2</text>
<text x="248.7" y="143.2">3</text>
<text x="57.6" y="148.9" transform="rotate(-90 57.6 148.9)">VSS</text>
<text x="88.1" y="148.9" transform="rotate(-90 88.1 148.9)">VSS</text>
<text x="118.5" y="148.9" transform="rotate(-90 118.5 148.9)">VSS</text>
<text x="149" y="148.9" transform="rotate(-90 149 148.9)">VSS</text>
<text x="179.5" y="148.9" transform="rotate(-90 179.5 148.9)">VSS</text>
<text x="248.7" y="145.7">4</text>
<text x="75.4" y="159" transform="rotate(-90 75.4 159)">VDD</text>
<text x="62.1" y="173.7">DIN</text>
<text x="85.7" y="173.7">DOUT</text>
<text x="75.4" y="183.2" transform="rotate(-90 75.4 183.2)">VSS</text>
</g>
<g font-size="1.8" fill="#800000">
<text x="53.8" y="137.2">WS2812B</text>
<text x="84.2" y="137.2">WS2812B</text>
<text x="114.7" y="137.2">WS2812B</text>
<text x="145.2" y="137.2">WS2812B</text>
<text x="175.7" y="137.2">WS2812B</text>
<text x="71.5" y="171.5">WS2812B</text>
</g>
</svg>
